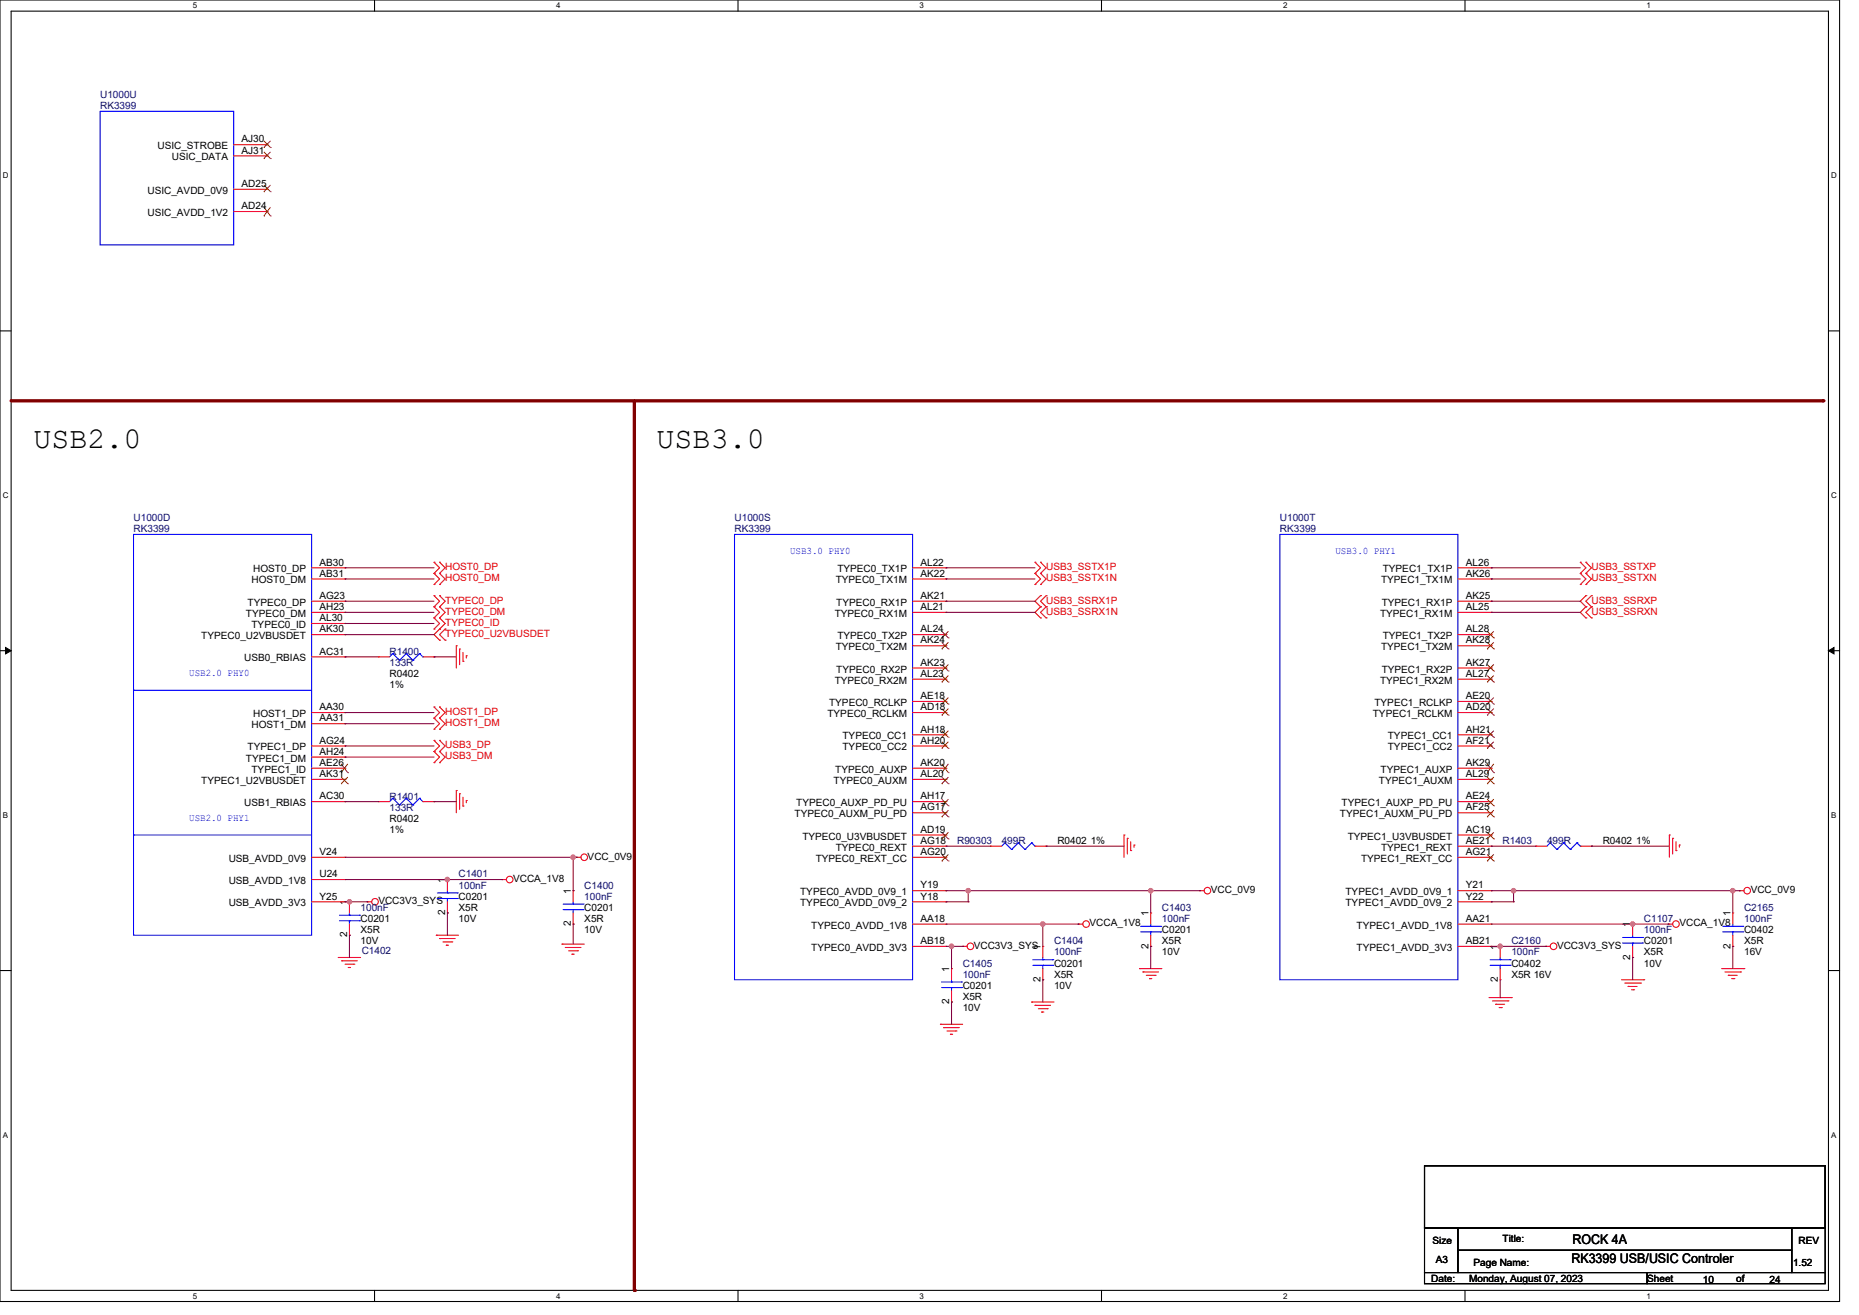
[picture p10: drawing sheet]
<svg xmlns="http://www.w3.org/2000/svg" width="297mm" height="210mm" viewBox="0 0 297 210" stroke-linecap="round" stroke-linejoin="round" font-family="sans-serif">
<path d="M0 0h293.9v207.8h-293.9zM1.8 1.8h290.3v204.3h-290.3z" fill="none" stroke="#000" stroke-width=".17"/>
<g fill="#fff">
<path d="M30.8 .2h.7v1.4h-.7z"/>
<path d="M30.8 206.2h.7v1.5h-.7z"/>
</g>
<path d="M59.8 0v1.8M59.8 206.1v1.7" fill="none" stroke="#000" stroke-width=".17"/>
<g fill="#fff">
<path d="M88.9 .2h.7v1.4h-.7z"/>
<path d="M88.9 206.2h.7v1.5h-.7z"/>
</g>
<path d="M117.9 0v1.8M117.9 206.1v1.7" fill="none" stroke="#000" stroke-width=".17"/>
<g fill="#fff">
<path d="M146.9 .2h.7v1.4h-.7z"/>
<path d="M146.9 206.2h.7v1.5h-.7z"/>
</g>
<path d="M176 0v1.8M176 206.1v1.7" fill="none" stroke="#000" stroke-width=".17"/>
<g fill="#fff">
<path d="M205 .2h.7v1.4h-.7z"/>
<path d="M205 206.2h.7v1.5h-.7z"/>
</g>
<path d="M234.1 0v1.8M234.1 206.1v1.7" fill="none" stroke="#000" stroke-width=".17"/>
<g fill="#fff">
<path d="M263.1 .2h.7v1.4h-.7z"/>
<path d="M263.1 206.2h.7v1.5h-.7z"/>
<path d="M.4 27.3h1v1.4h-1z"/>
<path d="M292.6 27.3h.9v1.4h-.9z"/>
<path d="M.4 78.4h1v1.4h-1z"/>
<path d="M292.6 78.4h.9v1.4h-.9z"/>
</g>
<path d="M0 52.8h1.8M292.1 52.8h1.8" fill="none" stroke="#000" stroke-width=".17"/>
<g fill="#fff">
<path d="M.4 129.4h.9v1.5h-.9z"/>
<path d="M292.6 129.4h.8v1.5h-.8z"/>
</g>
<path d="M0 103.9h1.8M292.1 103.9h1.8" fill="none" stroke="#000" stroke-width=".17"/>
<path d="M.9 103.4l.9 .5-.9 .5zM292.1 103.9l.9-.5v1z" fill="#000" stroke="#000" stroke-width=".16"/>
<g fill="#fff">
<path d="M.4 180.5h.9v1.4h-.9z"/>
<path d="M292.6 180.5h.8v1.4h-.8z"/>
</g>
<path d="M0 155h1.8M292.1 155h1.8" fill="none" stroke="#000" stroke-width=".17"/>
<path d="M1.8 64h289.4" fill="none" stroke="#800000" stroke-width=".53"/>
<circle cx="291.2" cy="64" r=".26" fill="#800000"/>
<path d="M101.3 64v142.1" fill="none" stroke="#800000" stroke-width=".53"/>
<circle cx="101.3" cy="206.1" r=".26" fill="#800000"/>
<g fill="none" stroke="#f00" stroke-width=".17">
<path d="M37.3 23.1h5.4M37.3 24.9h5.4M37.3 30.2h5.4M37.3 33.8h5.4M42.7 23.1h.1M42.7 24.9h.1M42.7 30.2h.1M42.7 33.8h.1M49.8 90.7h5.3M49.8 92.5h5.3M49.8 96h5.3M49.8 97.8h5.3"/>
<path d="M49.8 99.6h5.3M55.1 90.7h.1M55.1 92.5h.1M55.1 96h.1M55.1 97.8h.1M55.1 99.6h.1M145.8 90.7h5.3M145.8 92.5h5.3M145.8 96h5.3M145.8 97.8h5.3M151.1 90.7h.1M151.1 92.5h.1"/>
<path d="M151.1 96h.1M151.1 97.8h.1M232.9 90.7h5.4M232.9 92.5h5.4M232.9 96h5.4M232.9 97.8h5.4M238.3 90.7h.1M238.3 92.5h.1M238.3 96h.1M238.3 97.8h.1M49.8 101.3h5.3M49.8 113.8h5.3"/>
<path d="M49.8 119.1h5.3M49.8 104.9h5.3M49.8 115.6h5.3M55.1 101.3h.1M55.1 104.9h.1M55.1 113.8h.1M55.1 115.6h.1M55.1 119.1h.1M60.5 104.9h.1M60.5 104.9h1.7M67.6 104.9h1.7M69.3 104.9h.1"/>
<path d="M72.9 103.1h.1M72.9 103.1v3.6M73.4 103.7h.1M73.4 103.7v2.5M74 105.6h.1M74 104.2v1.4M74.5 104.7h.1M74.5 104.7v.4M145.8 101.3h5.3M145.8 103.1h5.3M145.8 106.7h5.3M145.8 108.5h5.3"/>
<path d="M145.8 112h5.3M145.8 113.8h5.3M145.8 117.3h5.3M145.8 119.1h5.3M151.1 101.3h.1M151.1 103.1h.1M151.1 106.7h.1M151.1 108.5h.1M151.1 112h.1M151.1 113.8h.1M151.1 117.3h.1M151.1 119.1h.1"/>
<path d="M232.9 101.3h5.4M232.9 103.1h5.4M232.9 106.7h5.4M232.9 108.5h5.4M232.9 112h5.4M232.9 113.8h5.4M232.9 117.3h5.4M232.9 119.1h5.4M238.3 101.3h.1M238.3 103.1h.1M238.3 106.7h.1M238.3 108.5h.1"/>
<path d="M238.3 112h.1M238.3 113.8h.1M238.3 117.3h.1M238.3 119.1h.1M49.8 136.9h5.3M49.8 122.7h5.3M49.8 124.5h5.3M49.8 128h5.3M49.8 120.9h5.3M55.1 120.9h.1M55.1 122.7h.1M55.1 124.5h.1"/>
<path d="M55.1 128h.1M55.1 136.9h.1M60.5 128h.1M60.5 128h1.7M67.6 128h1.7M69.3 128h.1M72.9 126.2h.1M72.9 126.2v3.6M73.4 126.8h.1M73.4 126.8v2.5M74 128.7h.1M74 127.3v1.4"/>
<path d="M74.5 127.8h.1M74.5 127.8v.4M92.1 136.9h.1M92.1 136.9h.7M145.8 136.9h5.3M145.8 122.7h5.3M145.8 124.5h5.3M145.8 128h5.3M145.8 129.8h5.3M145.8 135.1h5.3M145.8 133.4h5.3M151.1 122.7h.1"/>
<path d="M151.1 124.5h.1M151.1 128h.1M151.1 129.8h.1M151.1 135.1h.1M151.1 136.9h.1M151.1 133.4h.1M158.2 135.1h.1M158.2 135.1h1.8M165.4 135.1h1.7M167.1 135.1h.1M179.6 133.4h.1M179.6 133.4v3.5"/>
<path d="M180.1 133.9h.1M180.1 133.9v2.5M180.6 135.8h.1M180.6 134.4v1.4M181.2 134.9h.1M181.2 134.9v.4M232.9 136.9h5.4M232.9 122.7h5.4M232.9 124.5h5.4M232.9 128h5.4M232.9 129.8h5.4M232.9 135.1h5.4"/>
<path d="M232.9 133.4h5.4M238.3 122.7h.1M238.3 124.5h.1M238.3 128h.1M238.3 129.8h.1M238.3 135.1h.1M238.3 136.9h.1M238.3 133.4h.1M245.4 135.1h.1M245.4 135.1h1.7M252.5 135.1h1.8M254.3 135.1h.1"/>
<path d="M266.7 133.4h.1M266.7 133.4v3.5M267.2 133.9h.1M267.2 133.9v2.5M267.8 135.8h.1M267.8 134.4v1.4M268.3 134.9h.1M268.3 134.9v.4M49.8 144h5.3M49.8 140.5h5.3M54 152.9h.1M54 152.9h3.6"/>
<path d="M54.6 153.4h.1M54.6 153.4h2.5M55.1 140.5h.1M55.1 144h.1M55.1 154h1.4M55.6 154.5h.1M55.6 154.5h.4M55.8 144h.1M55.8 149.4h.1M55.8 144v1.8M55.8 147.6v1.8M56.5 154h.1"/>
<path d="M58.7 144h.1M58.7 144h.7M69.7 149.4h.1M69.7 149.4h3.6M70.2 149.9h.1M70.2 149.9h2.5M70.8 150.4h1.4M71.3 151h.1M71.3 151h.3M71.5 140.5h.1M71.5 145.8h.1M71.5 140.5v1.7"/>
<path d="M71.5 144v1.8M72.2 150.4h.1M80.2 140.5h.1M80.2 140.5h.7M89.8 150.8h.1M89.8 150.8h3.5M90.3 151.3h.1M90.3 151.3h2.5M90.9 151.8h1.4M91.4 152.4h.1M91.4 152.4h.3M91.6 142.2h.1"/>
<path d="M91.6 147.6h.1M91.6 142.2v1.8M91.6 145.8v1.8M92.3 151.8h.1M145.8 144h5.3M145.8 151.1h5.3M145.8 142.2h5.3M145.8 147.6h5.3M151.1 142.2h.1M151.1 144h.1M151.1 147.6h.1M151.1 151.1h.1"/>
<path d="M152 154.7h.1M152 154.7v1.8M152 158.2v1.8M153.8 151.1h.1M153.8 151.1h.7M166.6 151.1h.1M166.6 156.5h.1M166.6 151.1v1.8M166.6 154.7v1.8M172.3 147.6h.1M172.3 147.6h.7M182.1 154.7h.1"/>
<path d="M182.1 154.7h3.5M182.6 155.2h.1M182.6 155.2h2.5M183.1 155.8h1.5M183.7 156.3h.1M183.7 156.3h.3M183.8 145.8h.1M183.8 151.1h.1M183.8 145.8v1.8M183.8 149.4v1.7M184.6 155.8h.1M191.7 142.2h.1"/>
<path d="M191.7 142.2h.7M232.9 144h5.4M232.9 151.1h5.4M232.9 142.2h5.4M232.9 147.6h5.4M237.9 159.3h3.5M238.3 142.2h.1M238.3 144h.1M238.3 147.6h.1M238.3 151.1h.1M238.4 159.8h2.5M239.7 151.1h.1"/>
<path d="M239.7 156.5h.1M239.7 151.1v1.8M239.7 154.7v1.8M240.9 159.8h.1M241.4 159.3h.1M247 151.1h.1M247 151.1h.7M259.1 156.5h3.5M259.6 157h2.5M260.1 157.5h.1M260.1 157.5h1.4M260.7 158.1h.3"/>
<path d="M260.8 147.6h.1M260.8 152.9h.1M260.8 147.6v1.8M260.8 151.1v1.8M261 158.1h.1M262.1 157h.1M262.6 156.5h.1M266.5 147.6h.1M266.5 147.6h.7M275.1 154.7h3.5M275.6 155.2h2.5M276.1 155.8h.1"/>
<path d="M276.1 155.8h1.4M276.7 156.3h.3M276.8 145.8h.1M276.8 151.1h.1M276.8 145.8v1.8M276.8 149.4v1.7M277 156.3h.1M277.9 142.2h.1M277.9 142.2h.7M278.1 155.2h.1M278.6 154.7h.1M150.2 163.6h.1"/>
<path d="M150.2 163.6h3.6M150.8 164.1h.1M150.8 164.1h2.5M151.3 164.6h1.4M151.8 165.2h.1M151.8 165.2h.4M152 160h.1M152.7 164.6h.1M164.8 160h.1M164.8 160h3.6M165.4 160.6h.1M165.4 160.6h2.4"/>
<path d="M165.9 161.1h1.4M166.4 161.6h.1M166.4 161.6h.4M167.3 161.1h.1M239 160.4h.1M239 160.4h1.4M239.5 160.9h.4M239.9 160.9h.1"/>
<circle cx="93.3" cy="136.9" r=".52"/>
<circle cx="59.9" cy="144" r=".53"/>
<circle cx="81.4" cy="140.5" r=".53"/>
<circle cx="155" cy="151.1" r=".53"/>
<circle cx="173.5" cy="147.6" r=".53"/>
<circle cx="192.9" cy="142.2" r=".52"/>
<circle cx="248.2" cy="151.1" r=".53"/>
<circle cx="267.8" cy="147.6" r=".53"/>
<circle cx="279.1" cy="142.2" r=".52"/>
</g>
<g fill="none" stroke="#d50000" stroke-width=".17">
<path d="M69.3 93.3h.1M69.3 91.6h.1M69.3 89.8h.1M69.3 98.7h.1M69.3 96.9h.1M69.3 95.1h.1M69.3 91.6l.9 .9-.9 .8M69.3 89.8l.9 .9-.9 .9M69.3 96.9l.9 .9-.9 .9M69.3 95.1l.9 .9-.9 .9M69.3 98.7l.9 .9-.9 .9M70.2 93.3h.1"/>
<path d="M70.2 91.6h.1M70.2 89.8h.1M70.2 98.7h.1M70.2 96.9h.1M70.2 95.1h.1M70.2 91.6l.9 .9-.9 .8M70.2 89.8l.9 .9-.9 .9M70.2 96.9l.9 .9-.9 .9M70.2 95.1l.9 .9-.9 .9M70.2 98.7l.9 .9-1.8 1.7 .9 .9M165.4 93.3h.1M165.4 91.6h.1"/>
<path d="M165.4 89.8h.1M165.4 91.6l.8 .9-.8 .8M165.4 89.8l.8 .9-.8 .9M166.2 93.3h.1M166.2 91.6h.1M166.2 89.8h.1M166.2 95.1h.1M166.2 96.9h.1M166.2 98.7h.1M166.2 91.6l.9 .9-.9 .8M166.2 89.8l.9 .9-.9 .9M166.2 95.1l-.8 .9 .8 .9"/>
<path d="M166.2 96.9l-.8 .9 .8 .9M167.1 96.9h.1M167.1 95.1h.1M167.1 98.7h.1M167.1 95.1l-.9 .9 .9 .9M167.1 96.9l-.9 .9 .9 .9M252.5 93.3h.1M252.5 91.6h.1M252.5 89.8h.1M252.5 91.6l.9 .9-.9 .8M252.5 89.8l.9 .9-.9 .9M253.4 93.3h.1"/>
<path d="M253.4 91.6h.1M253.4 89.8h.1M253.4 95.1h.1M253.4 96.9h.1M253.4 98.7h.1M253.4 91.6l.9 .9-.9 .8M253.4 89.8l.9 .9-.9 .9M253.4 95.1l-.9 .9 .9 .9M253.4 96.9l-.9 .9 .9 .9M254.3 96.9h.1M254.3 95.1h.1M254.3 98.7h.1"/>
<path d="M254.3 95.1l-.9 .9 .9 .9M254.3 96.9l-.9 .9 .9 .9M69.3 116.5h.1M69.3 114.7h.1M69.3 112.9h.1M69.3 118.2h.1M69.3 100.5h.1M69.3 114.7l.9 .9-.9 .9M69.3 112.9l.9 .9-.9 .9M69.3 118.2l.9 .9-.9 .9M70.2 100.5h.1M70.2 102.2h.1"/>
<path d="M70.2 116.5h.1M70.2 114.7h.1M70.2 112.9h.1M70.2 118.2h.1M70.2 114.7l.9 .9-.9 .9M70.2 112.9l.9 .9-.9 .9M70.2 118.2l.9 .9-.9 .9M71.1 102.2h.1M71.1 100.5h.1M71.1 100.5l-.9 .8 .9 .9M69.3 121.8h.1M69.3 120h.1"/>
<path d="M69.3 120l.9 .9-.9 .9M70.2 121.8h.1M70.2 120h.1M70.2 120l.9 .9-.9 .9"/>
</g>
<path d="M227.6 186.2h64v9.9h-64zM227.6 196.1h5.3v7.1h-5.3zM232.9 196.1h53.4v3.6h-53.4zM232.9 199.7h53.4v3.5h-53.4zM286.3 196.1h5.3v7.1h-5.3zM227.6 203.2h35.5v1.8h-35.5zM263.1 203.2h28.5v1.8h-28.5z" fill="none" stroke="#000" stroke-width=".17"/>
<g fill="none" stroke="#00f" stroke-width=".17">
<path d="M16 17.8h21.3v21.3h-21.3zM21.3 85.3h28.5v64.1h-28.5zM117.3 85.3h28.5v71.2h-28.5zM204.5 85.3h28.4v71.2h-28.4zM21.3 110.2h.1M21.3 110.2h28.5M62.8 104.4h.1M62.8 104.4l-.6 .5M62.8 104.4l1 1M63.8 105.4h.1M64.9 104.4h.1M64.9 104.4l-1.1 1"/>
<path d="M64.9 104.4l1.1 1M66 105.4h.1M67 104.4h.1M67 104.4l-1 1M67 104.4l.6 .5M67.6 104.9h.1M21.3 133.4h.1M21.3 133.4h28.5M62.8 127.5h.1M62.8 127.5l-.6 .5M62.8 127.5l1 1M63.8 128.5h.1"/>
<path d="M64.9 127.5h.1M64.9 127.5l-1.1 1M64.9 127.5l1.1 1M66 128.5h.1M67 127.5h.1M67 127.5l-1 1M67 127.5l.6 .5M67.6 128h.1M160.5 134.6h.1M160.5 134.6l-.5 .5M160.5 134.6l1.1 1.1M161.6 135.7h.1"/>
<path d="M162.7 134.6h.1M162.7 134.6l-1.1 1.1M162.7 134.6l1.1 1.1M163.8 135.7h.1M164.8 134.6h.1M164.8 134.6l-1 1.1M164.8 134.6l.6 .5M165.4 135.1h.1M247.7 134.6h.1M247.7 134.6l-.6 .5M247.7 134.6l1 1.1M248.7 135.7h.1"/>
<path d="M249.8 134.6h.1M249.8 134.6l-1.1 1.1M249.8 134.6l1.1 1.1M250.9 135.7h.1M251.9 134.6h.1M251.9 134.6l-1 1.1M251.9 134.6l.6 .5M252.5 135.1h.1M54.2 147h3.2M54.2 146.2h3.2M55.8 146.2h.1M55.8 147h.1"/>
<path d="M55.8 145.8v.4M55.8 147v.6M57.4 147h.1M57.4 146.2h.1M69.9 143.5h3.2M69.9 142.6h3.2M71.5 142.6h.1M71.5 143.5h.1M71.5 142.2v.4M71.5 143.5v.5M73.1 143.5h.1M73.1 142.6h.1"/>
<path d="M90 145.3h3.2M90 144.4h3.2M91.6 144.4h.1M91.6 145.3h.1M91.6 144v.4M91.6 145.3v.5M93.2 145.3h.1M93.2 144.4h.1M150.4 157.7h3.2M150.4 156.8h3.2M152 156.8h.1M152 157.7h.1"/>
<path d="M152 156.5v.3M152 157.7v.5M153.6 157.7h.1M153.6 156.8h.1M165 154.2h3.2M165 153.3h3.2M166.6 153.3h.1M166.6 154.2h.1M166.6 152.9v.4M166.6 154.2v.5M168.2 154.2h.1M168.2 153.3h.1"/>
<path d="M182.2 148.8h3.2M182.2 147.9h3.2M183.8 147.9h.1M183.8 148.8h.1M183.8 147.6v.3M183.8 148.8v.6M185.4 148.8h.1M185.4 147.9h.1M238.1 154.2h3.2M238.1 153.3h3.2M239.7 153.3h.1M239.7 154.2h.1"/>
<path d="M239.7 152.9v.4M239.7 154.2v.5M241.3 154.2h.1M241.3 153.3h.1M259.2 150.6h3.2M259.2 149.7h3.2M260.8 149.7h.1M260.8 150.6h.1M260.8 149.4v.3M260.8 150.6v.5M262.4 150.6h.1M262.4 149.7h.1"/>
<path d="M275.2 148.8h3.2M275.2 147.9h3.2M276.8 147.9h.1M276.8 148.8h.1M276.8 147.6v.3M276.8 148.8v.6M278.4 148.8h.1M278.4 147.9h.1"/>
</g>
<g fill="none" stroke="#804000" stroke-width=".16">
<path d="M42.2 23.6h.1M42.2 25.3h.1M42.2 30.6h.1M42.2 34.5h.1M42.2 22.5l1 1.1M42.2 24.3l1 1M42.2 29.6l1 1M42.2 33.1l1 1.4M43.2 23.6h.1M43.2 25.3h.1M43.2 30.6h.1M43.2 34.5h.1"/>
<path d="M43.2 22.5l-1 1.1M43.2 24.3l-1 1M43.2 29.6l-1 1M43.2 33.1l-1 1.4M150.5 101.9h.1M150.5 103.6h.1M150.5 107.2h.1M150.5 108.9h.1M150.5 112.5h.1M150.5 114.2h.1M150.5 117.8h.1M150.5 119.5h.1"/>
<path d="M150.5 100.8l1 1.1M150.5 102.6l1 1M150.5 106.1l1 1.1M150.5 107.9l1 1M150.5 111.4l1 1.1M150.5 113.2l1 1M150.5 116.7l1 1.1M150.5 118.5l1 1M151.5 101.9h.1M151.5 103.6h.1M151.5 107.2h.1M151.5 108.9h.1"/>
<path d="M151.5 112.5h.1M151.5 114.2h.1M151.5 117.8h.1M151.5 119.5h.1M151.5 100.8l-1 1.1M151.5 102.6l-1 1M151.5 106.1l-1 1.1M151.5 107.9l-1 1M151.5 111.4l-1 1.1M151.5 113.2l-1 1M151.5 116.7l-1 1.1M151.5 118.5l-1 1"/>
<path d="M237.6 101.9h.1M237.6 103.6h.1M237.6 107.2h.1M237.6 108.9h.1M237.6 112.5h.1M237.6 114.2h.1M237.6 117.8h.1M237.6 119.5h.1M237.6 100.8l1.1 1.1M237.6 102.6l1.1 1M237.6 106.1l1.1 1.1M237.6 107.9l1.1 1"/>
<path d="M237.6 111.4l1.1 1.1M237.6 113.2l1.1 1M237.6 116.7l1.1 1.1M237.6 118.5l1.1 1M238.7 101.9h.1M238.7 103.6h.1M238.7 107.2h.1M238.7 108.9h.1M238.7 112.5h.1M238.7 114.2h.1M238.7 117.8h.1M238.7 119.5h.1"/>
<path d="M238.7 100.8l-1.1 1.1M238.7 102.6l-1.1 1M238.7 106.1l-1.1 1.1M238.7 107.9l-1.1 1M238.7 111.4l-1.1 1.1M238.7 113.2l-1.1 1M238.7 116.7l-1.1 1.1M238.7 118.5l-1.1 1M54.5 123.4h.1M54.5 125.2h.1M54.5 122l1.1 1.4M54.5 124.1l1.1 1.1"/>
<path d="M55.6 123.4h.1M55.6 125.2h.1M55.6 122l-1.1 1.4M55.6 124.1l-1.1 1.1M150.5 123.4h.1M150.5 125.2h.1M150.5 128.7h.1M150.5 130.5h.1M150.5 137.5h.1M150.5 134h.1M150.5 122l1 1.4M150.5 124.1l1 1.1"/>
<path d="M150.5 127.6l1 1.1M150.5 129.4l1 1.1M150.5 136.4l1 1.1M150.5 132.9l1 1.1M151.5 123.4h.1M151.5 125.2h.1M151.5 128.7h.1M151.5 130.5h.1M151.5 137.5h.1M151.5 134h.1M151.5 122l-1 1.4M151.5 124.1l-1 1.1"/>
<path d="M151.5 127.6l-1 1.1M151.5 129.4l-1 1.1M151.5 136.4l-1 1.1M151.5 132.9l-1 1.1M237.6 123.4h.1M237.6 125.2h.1M237.6 128.7h.1M237.6 130.5h.1M237.6 137.5h.1M237.6 134h.1M237.6 122l1.1 1.4M237.6 124.1l1.1 1.1"/>
<path d="M237.6 127.6l1.1 1.1M237.6 129.4l1.1 1.1M237.6 136.4l1.1 1.1M237.6 132.9l1.1 1.1M238.7 123.4h.1M238.7 125.2h.1M238.7 128.7h.1M238.7 130.5h.1M238.7 137.5h.1M238.7 134h.1M238.7 122l-1.1 1.4M238.7 124.1l-1.1 1.1"/>
<path d="M238.7 127.6l-1.1 1.1M238.7 129.4l-1.1 1.1M238.7 136.4l-1.1 1.1M238.7 132.9l-1.1 1.1"/>
</g>
<g fill="none" stroke="#800040" stroke-width=".17">
<path d="M55.1 90.7h.1M55.1 92.5h.1M55.1 97.8h.1M55.1 96h.1M55.1 99.6h.1M55.1 90.7h14.2M55.1 92.5h14.2M55.1 97.8h14.2M55.1 96h14.2M55.1 99.6h14.2M151.1 97.8h.1M151.1 96h.1"/>
<path d="M151.1 90.7h.1M151.1 92.5h.1M151.1 90.7h14.3M151.1 92.5h14.3M151.1 97.8h14.3M151.1 96h14.3M238.3 97.8h.1M238.3 96h.1M238.3 90.7h.1M238.3 92.5h.1M238.3 90.7h14.2M238.3 92.5h14.2"/>
<path d="M238.3 97.8h14.2M238.3 96h14.2M55.1 104.9h.1M55.1 101.3h.1M55.1 113.8h.1M55.1 115.6h.1M55.1 119.1h.1M55.1 104.9h5.4M55.1 101.3h14.2M55.1 113.8h14.2M55.1 115.6h14.2M55.1 119.1h14.2"/>
<path d="M69.3 104.9h.1M69.3 104.9h3.6M55.1 128h.1M55.1 120.9h.1M55.1 136.9h37M55.1 128h5.4M55.1 120.9h14.2M69.3 128h.1M69.3 128h3.6M91.6 136.9h.1M91.6 136.9v5.3M92.1 136.9h.1"/>
<path d="M151.1 135.1h.1M151.1 135.1h7.1M167.1 135.1h.1M167.1 135.1h12.5M238.3 135.1h.1M238.3 135.1h7.1M254.3 135.1h.1M254.3 135.1h12.4M55.1 140.5h25.1M55.1 144h3.6M55.8 144h.1M55.8 149.4h.1"/>
<path d="M55.8 149.4v3.5M58.7 144h.1M71.5 140.5h.1M71.5 145.8h.1M71.5 145.8v3.6M80.2 140.5h.1M91.6 142.2h.1M91.6 147.6h.1M91.6 147.6v3.2M151.1 142.2h.1M151.1 144h.1M151.1 144h3.6"/>
<path d="M151.1 151.1h2.7M151.1 147.6h21.2M151.1 142.2h40.6M152 151.1h.1M152 151.1v3.6M153.8 151.1h.1M154.7 144h.1M154.7 142.2v1.8M166.6 147.6h.1M166.6 156.5h.1M166.6 147.6v3.5M166.6 156.5v3.5"/>
<path d="M172.3 147.6h.1M183.8 142.2h.1M183.8 151.1h.1M183.8 142.2v3.6M183.8 151.1v3.6M191.7 142.2h.1M238.3 142.2h.1M238.3 144h.1M238.3 144h3.5M238.3 151.1h8.7M238.3 147.6h28.2M238.3 142.2h39.6"/>
<path d="M239.7 151.1h.1M239.7 159.3h.1M239.7 156.5v2.8M241.8 144h.1M241.8 142.2v1.8M247 151.1h.1M260.8 147.6h.1M260.8 152.9h.1M260.8 152.9v3.6M266.5 147.6h.1M276.8 142.2h.1M276.8 151.1h.1"/>
<path d="M276.8 142.2v3.6M276.8 151.1v3.6M277.9 142.2h.1M152 160h.1M152 160v3.6"/>
</g>
<g fill="#f0f" stroke="#f0f" stroke-width=".17">
<circle cx="91.6" cy="136.9" r=".35"/>
<circle cx="152" cy="151.1" r=".35"/>
<circle cx="154.7" cy="142.2" r=".35"/>
<circle cx="260.8" cy="147.6" r=".35"/>
<circle cx="241.8" cy="142.2" r=".35"/>
<circle cx="276.8" cy="142.2" r=".35"/>
<circle cx="55.8" cy="144" r=".35"/>
<circle cx="71.5" cy="140.5" r=".35"/>
<circle cx="166.6" cy="147.6" r=".35"/>
<circle cx="183.8" cy="142.2" r=".35"/>
<circle cx="239.7" cy="151.1" r=".35"/>
</g>
<g font-size="4.8">
<text x="5.3" y="71.6">USB2.0</text>
<text x="104.9" y="71.6">USB3.0</text>
</g>
<g font-size="2.1">
<text x="251.1" y="201.8">RK3399 USB/USIC Controler</text>
<text x="251.2" y="198.7">ROCK 4A</text>
</g>
<g font-size="1.6" fill="#000080">
<text x="16" y="15.7">U1000U</text>
<text x="16" y="17.4">RK3399</text>
<text x="21.3" y="83.2">U1000D</text>
<text x="117.4" y="83.2">U1000S</text>
<text x="204.5" y="83.2">U1000T</text>
<text x="21.3" y="85">RK3399</text>
<text x="117.4" y="85">RK3399</text>
<text x="204.5" y="85">RK3399</text>
<text x="62.2" y="104.6">R1400</text>
<text x="62.2" y="106.3">133R</text>
<text x="62.2" y="127.7">R1401</text>
<text x="62.2" y="129.5">133R</text>
<text x="152.9" y="134.8">R90303</text>
<text x="160" y="134.8">499R</text>
<text x="240" y="134.8">R1403</text>
<text x="247.2" y="134.8">499R</text>
<text x="73.3" y="140.1">C1401</text>
<text x="73.3" y="141.9">100nF</text>
<text x="93.4" y="141.9">C1400</text>
<text x="93.4" y="143.7">100nF</text>
<text x="57.6" y="145.5">100nF</text>
<text x="185.6" y="145.5">C1403</text>
<text x="185.6" y="147.2">100nF</text>
<text x="262.6" y="147.2">C1107</text>
<text x="262.6" y="149">100nF</text>
<text x="278.6" y="145.5">C2165</text>
<text x="278.6" y="147.2">100nF</text>
<text x="57.8" y="152.4">C1402</text>
<text x="153.8" y="154.3">C1405</text>
<text x="168.4" y="150.8">C1404</text>
<text x="168.4" y="152.6">100nF</text>
<text x="241.5" y="150.8">C2160</text>
<text x="241.5" y="152.6">100nF</text>
<text x="153.8" y="156.1">100nF</text>
</g>
<g font-size="1.6">
<text x="25.2" y="23.8">USIC_STROBE</text>
<text x="38.6" y="22.7">AJ30</text>
<text x="27.5" y="25.6">USIC_DATA</text>
<text x="38.6" y="29.9">AD25</text>
<text x="38.6" y="24.5">AJ31</text>
<text x="23.6" y="30.9">USIC_AVDD_0V9</text>
<text x="23.6" y="34.5">USIC_AVDD_1V2</text>
<text x="38.6" y="33.4">AD24</text>
<text x="40.2" y="93.2">HOST0_DM</text>
<text x="40.5" y="91.4">HOST0_DP</text>
<text x="51" y="92.1">AB31</text>
<text x="51" y="90.3">AB30</text>
<text x="51" y="95.6">AG23</text>
<text x="133.5" y="93.2">TYPEC0_TX1M</text>
<text x="133.8" y="91.4">TYPEC0_TX1P</text>
<text x="147.1" y="92.1">AK22</text>
<text x="147.1" y="90.3">AL22</text>
<text x="147.1" y="95.6">AK21</text>
<text x="220.6" y="93.2">TYPEC1_TX1M</text>
<text x="220.9" y="91.4">TYPEC1_TX1P</text>
<text x="234.2" y="90.3">AL26</text>
<text x="234.2" y="95.6">AK25</text>
<text x="234.2" y="92.1">AK26</text>
<text x="39.3" y="98.5">TYPEC0_DM</text>
<text x="39.6" y="96.7">TYPEC0_DP</text>
<text x="40.2" y="100.3">TYPEC0_ID</text>
<text x="51" y="99.2">AL30</text>
<text x="51" y="97.4">AH23</text>
<text x="51" y="101">AK30</text>
<text x="133.3" y="98.5">TYPEC0_RX1M</text>
<text x="133.6" y="96.7">TYPEC0_RX1P</text>
<text x="147.1" y="97.4">AL21</text>
<text x="147.1" y="101">AL24</text>
<text x="220.5" y="98.5">TYPEC1_RX1M</text>
<text x="220.7" y="96.7">TYPEC1_RX1P</text>
<text x="234.2" y="101">AL28</text>
<text x="234.2" y="97.4">AL25</text>
<text x="32.2" y="102.1">TYPEC0_U2VBUSDET</text>
<text x="39" y="105.6">USB0_RBIAS</text>
<text x="51" y="104.5">AC31</text>
<text x="133.5" y="103.8">TYPEC0_TX2M</text>
<text x="133.6" y="107.4">TYPEC0_RX2P</text>
<text x="133.8" y="102.1">TYPEC0_TX2P</text>
<text x="147.1" y="102.8">AK24</text>
<text x="147.1" y="106.3">AK23</text>
<text x="220.6" y="103.8">TYPEC1_TX2M</text>
<text x="220.7" y="107.4">TYPEC1_RX2P</text>
<text x="220.9" y="102.1">TYPEC1_TX2P</text>
<text x="234.2" y="106.3">AK27</text>
<text x="234.2" y="102.8">AK28</text>
<text x="51" y="113.4">AA30</text>
<text x="62.2" y="108.1">R0402</text>
<text x="62.2" y="109.9">1%</text>
<text x="132.5" y="112.7">TYPEC0_RCLKP</text>
<text x="133.3" y="109.2">TYPEC0_RX2M</text>
<text x="147.1" y="113.4">AD18</text>
<text x="147.1" y="108.1">AL23</text>
<text x="147.1" y="111.6">AE18</text>
<text x="219.6" y="112.7">TYPEC1_RCLKP</text>
<text x="220.5" y="109.2">TYPEC1_RX2M</text>
<text x="234.2" y="113.4">AD20</text>
<text x="234.2" y="108.1">AL27</text>
<text x="234.2" y="111.6">AE20</text>
<text x="39.6" y="119.8">TYPEC1_DP</text>
<text x="40.2" y="116.3">HOST1_DM</text>
<text x="40.5" y="114.5">HOST1_DP</text>
<text x="51" y="115.2">AA31</text>
<text x="51" y="118.8">AG24</text>
<text x="132.2" y="114.5">TYPEC0_RCLKM</text>
<text x="134.6" y="118.1">TYPEC0_CC1</text>
<text x="134.6" y="119.8">TYPEC0_CC2</text>
<text x="147.1" y="117">AH18</text>
<text x="147.1" y="118.8">AH20</text>
<text x="219.3" y="114.5">TYPEC1_RCLKM</text>
<text x="221.7" y="118.1">TYPEC1_CC1</text>
<text x="221.7" y="119.8">TYPEC1_CC2</text>
<text x="234.2" y="117">AH21</text>
<text x="234.2" y="118.8">AF21</text>
<text x="32.2" y="125.2">TYPEC1_U2VBUSDET</text>
<text x="39.3" y="121.6">TYPEC1_DM</text>
<text x="40.2" y="123.4">TYPEC1_ID</text>
<text x="51" y="122.3">AE26</text>
<text x="51" y="120.5">AH24</text>
<text x="51" y="124.1">AK31</text>
<text x="133.2" y="125.2">TYPEC0_AUXM</text>
<text x="133.4" y="123.4">TYPEC0_AUXP</text>
<text x="147.1" y="122.3">AK20</text>
<text x="147.1" y="124.1">AL20</text>
<text x="220.3" y="125.2">TYPEC1_AUXM</text>
<text x="220.6" y="123.4">TYPEC1_AUXP</text>
<text x="234.2" y="122.3">AK29</text>
<text x="234.2" y="124.1">AL29</text>
<text x="39" y="128.7">USB1_RBIAS</text>
<text x="51" y="127.6">AC30</text>
<text x="62.2" y="131.2">R0402</text>
<text x="126.9" y="130.5">TYPEC0_AUXM_PU_PD</text>
<text x="127.2" y="128.7">TYPEC0_AUXP_PD_PU</text>
<text x="147.1" y="127.6">AH17</text>
<text x="147.1" y="129.4">AG17</text>
<text x="214.1" y="130.5">TYPEC1_AUXM_PU_PD</text>
<text x="214.3" y="128.7">TYPEC1_AUXP_PD_PU</text>
<text x="234.2" y="127.6">AE24</text>
<text x="234.2" y="129.4">AF25</text>
<text x="36.5" y="137.6">USB_AVDD_0V9</text>
<text x="51" y="136.5">V24</text>
<text x="62.2" y="133">1%</text>
<text x="93.9" y="137.3">VCC_0V9</text>
<text x="128.2" y="134.1">TYPEC0_U3VBUSDET</text>
<text x="130.3" y="137.6">TYPEC0_REXT_CC</text>
<text x="133.5" y="135.8">TYPEC0_REXT</text>
<text x="147.1" y="136.5">AG20</text>
<text x="147.1" y="133">AD19</text>
<text x="147.1" y="134.8">AG18</text>
<text x="168.9" y="134.8">R0402 1%</text>
<text x="215.3" y="134.1">TYPEC1_U3VBUSDET</text>
<text x="217.5" y="137.6">TYPEC1_REXT_CC</text>
<text x="220.6" y="135.8">TYPEC1_REXT</text>
<text x="234.2" y="134.8">AE21</text>
<text x="234.2" y="136.5">AG21</text>
<text x="234.2" y="133">AC19</text>
<text x="256.1" y="134.8">R0402 1%</text>
<text x="36.5" y="141.2">USB_AVDD_1V8</text>
<text x="51" y="140.1">U24</text>
<text x="51" y="143.6">Y25</text>
<text x="71.1" y="141" transform="rotate(-90 71.1 141)">1</text>
<text x="73.3" y="143.7">C0201</text>
<text x="82" y="140.8">VCCA_1V8</text>
<text x="91.2" y="142.8" transform="rotate(-90 91.2 142.8)">1</text>
<text x="127.8" y="143">TYPEC0_AVDD_0V9_1</text>
<text x="147.1" y="141.9">Y19</text>
<text x="147.1" y="143.6">Y18</text>
<text x="193.5" y="142.6">VCC_0V9</text>
<text x="215" y="143">TYPEC1_AVDD_0V9_1</text>
<text x="234.2" y="141.9">Y21</text>
<text x="234.2" y="143.6">Y22</text>
<text x="279.7" y="142.6">VCC_0V9</text>
<text x="36.5" y="144.7">USB_AVDD_3V3</text>
<text x="55.5" y="149.7" transform="rotate(-90 55.5 149.7)">2</text>
<text x="55.5" y="144.5" transform="rotate(-90 55.5 144.5)">1</text>
<text x="57.6" y="147.2">C0201</text>
<text x="57.6" y="149">X5R</text>
<text x="60.5" y="144.4">VCC3V3_SYS</text>
<text x="71.1" y="146.2" transform="rotate(-90 71.1 146.2)">2</text>
<text x="73.3" y="145.5">X5R</text>
<text x="73.3" y="147.2">10V</text>
<text x="91.2" y="147.9" transform="rotate(-90 91.2 147.9)">2</text>
<text x="93.4" y="145.5">C0201</text>
<text x="93.4" y="147.2">X5R</text>
<text x="93.4" y="149">10V</text>
<text x="127.8" y="144.7">TYPEC0_AVDD_0V9_2</text>
<text x="129.6" y="148.3">TYPEC0_AVDD_1V8</text>
<text x="147.1" y="147.2">AA18</text>
<text x="174.1" y="147.9">VCCA_1V8</text>
<text x="183.5" y="146.3" transform="rotate(-90 183.5 146.3)">1</text>
<text x="185.6" y="149">C0201</text>
<text x="215" y="144.7">TYPEC1_AVDD_0V9_2</text>
<text x="216.7" y="148.3">TYPEC1_AVDD_1V8</text>
<text x="234.2" y="147.2">AA21</text>
<text x="260.5" y="148.1" transform="rotate(-90 260.5 148.1)">1</text>
<text x="268.3" y="147.9">VCCA_1V8</text>
<text x="276.5" y="146.3" transform="rotate(-90 276.5 146.3)">1</text>
<text x="278.6" y="149">C0402</text>
<text x="57.6" y="150.8">10V</text>
<text x="129.6" y="151.9">TYPEC0_AVDD_3V3</text>
<text x="147.1" y="150.8">AB18</text>
<text x="151.6" y="155.2" transform="rotate(-90 151.6 155.2)">1</text>
<text x="155.6" y="151.5">VCC3V3_SYS</text>
<text x="166.2" y="151.7" transform="rotate(-90 166.2 151.7)">1</text>
<text x="168.4" y="154.3">C0201</text>
<text x="183.5" y="151.5" transform="rotate(-90 183.5 151.5)">2</text>
<text x="185.6" y="150.8">X5R</text>
<text x="185.6" y="152.6">10V</text>
<text x="216.7" y="151.9">TYPEC1_AVDD_3V3</text>
<text x="234.2" y="150.8">AB21</text>
<text x="239.3" y="151.7" transform="rotate(-90 239.3 151.7)">1</text>
<text x="241.5" y="154.3">C0402</text>
<text x="248.8" y="151.5">VCC3V3_SYS</text>
<text x="260.5" y="153.3" transform="rotate(-90 260.5 153.3)">2</text>
<text x="262.6" y="150.8">C0201</text>
<text x="262.6" y="152.6">X5R</text>
<text x="262.6" y="154.3">10V</text>
<text x="276.5" y="151.5" transform="rotate(-90 276.5 151.5)">2</text>
<text x="278.6" y="150.8">X5R</text>
<text x="278.6" y="152.6">16V</text>
<text x="151.6" y="160.4" transform="rotate(-90 151.6 160.4)">2</text>
<text x="153.8" y="157.9">C0201</text>
<text x="153.8" y="159.7">X5R</text>
<text x="153.8" y="161.5">10V</text>
<text x="166.2" y="156.8" transform="rotate(-90 166.2 156.8)">2</text>
<text x="168.4" y="156.1">X5R</text>
<text x="168.4" y="157.9">10V</text>
<text x="239.3" y="156.8" transform="rotate(-90 239.3 156.8)">2</text>
<text x="241.5" y="156.1">X5R 16V</text>
<text x="228.9" y="198.6">Size</text>
<text x="229.4" y="201.6">A3</text>
<text x="235.4" y="202.2">Page Name:</text>
<text x="240" y="198.3">Title:</text>
<text x="286.5" y="202.2">1.52</text>
<text x="287.4" y="198.6">REV</text>
<text x="228.7" y="204.7">Date:</text>
<text x="234.7" y="204.7">Monday, August 07, 2023</text>
<text x="263.2" y="204.7">Sheet</text>
<text x="272.1" y="204.8">10</text>
<text x="277.4" y="204.7">of</text>
<text x="282.7" y="204.8">24</text>
</g>
<g font-size="1.6" fill="#00f">
<text x="126.2" y="88.4">USB3.0 PHY0</text>
<text x="213.3" y="88.4">USB3.0 PHY1</text>
<text x="30.2" y="108">USB2.0 PHY0</text>
<text x="30.2" y="131.1">USB2.0 PHY1</text>
</g>
<g font-size="1.6" fill="#d50000">
<text x="71.1" y="92.8">HOST0_DM</text>
<text x="71.1" y="91">HOST0_DP</text>
<text x="167.1" y="92.8">USB3_SSTX1N</text>
<text x="167.1" y="91">USB3_SSTX1P</text>
<text x="254.3" y="92.8">USB3_SSTXN</text>
<text x="254.3" y="91">USB3_SSTXP</text>
<text x="71.1" y="98.2">TYPEC0_DM</text>
<text x="71.1" y="96.4">TYPEC0_DP</text>
<text x="71.1" y="101.7">TYPEC0_U2VBUSDET</text>
<text x="71.1" y="99.9">TYPEC0_ID</text>
<text x="167.1" y="96.4">USB3_SSRX1P</text>
<text x="167.1" y="98.2">USB3_SSRX1N</text>
<text x="254.3" y="96.4">USB3_SSRXP</text>
<text x="254.3" y="98.2">USB3_SSRXN</text>
<text x="71.1" y="115.9">HOST1_DM</text>
<text x="71.1" y="114.2">HOST1_DP</text>
<text x="71.1" y="119.5">USB3_DP</text>
<text x="71.1" y="121.3">USB3_DM</text>
</g>
<g font-size="1.3">
<text x="30.8" y="1.3">5</text>
<text x="88.9" y="1.3">4</text>
<text x="146.9" y="1.3">3</text>
<text x="205" y="1.3">2</text>
<text x="263.1" y="1.3">1</text>
<text x=".4" y="28.5">D</text>
<text x="292.5" y="28.5">D</text>
<text x=".4" y="79.5">C</text>
<text x="292.5" y="79.5">C</text>
<text x=".4" y="130.6">B</text>
<text x="292.5" y="130.6">B</text>
<text x=".4" y="181.7">A</text>
<text x="292.5" y="181.7">A</text>
<text x="30.8" y="207.4">5</text>
<text x="88.9" y="207.4">4</text>
<text x="146.9" y="207.4">3</text>
<text x="205" y="207.4">2</text>
<text x="263.1" y="207.4">1</text>
</g>
</svg>
